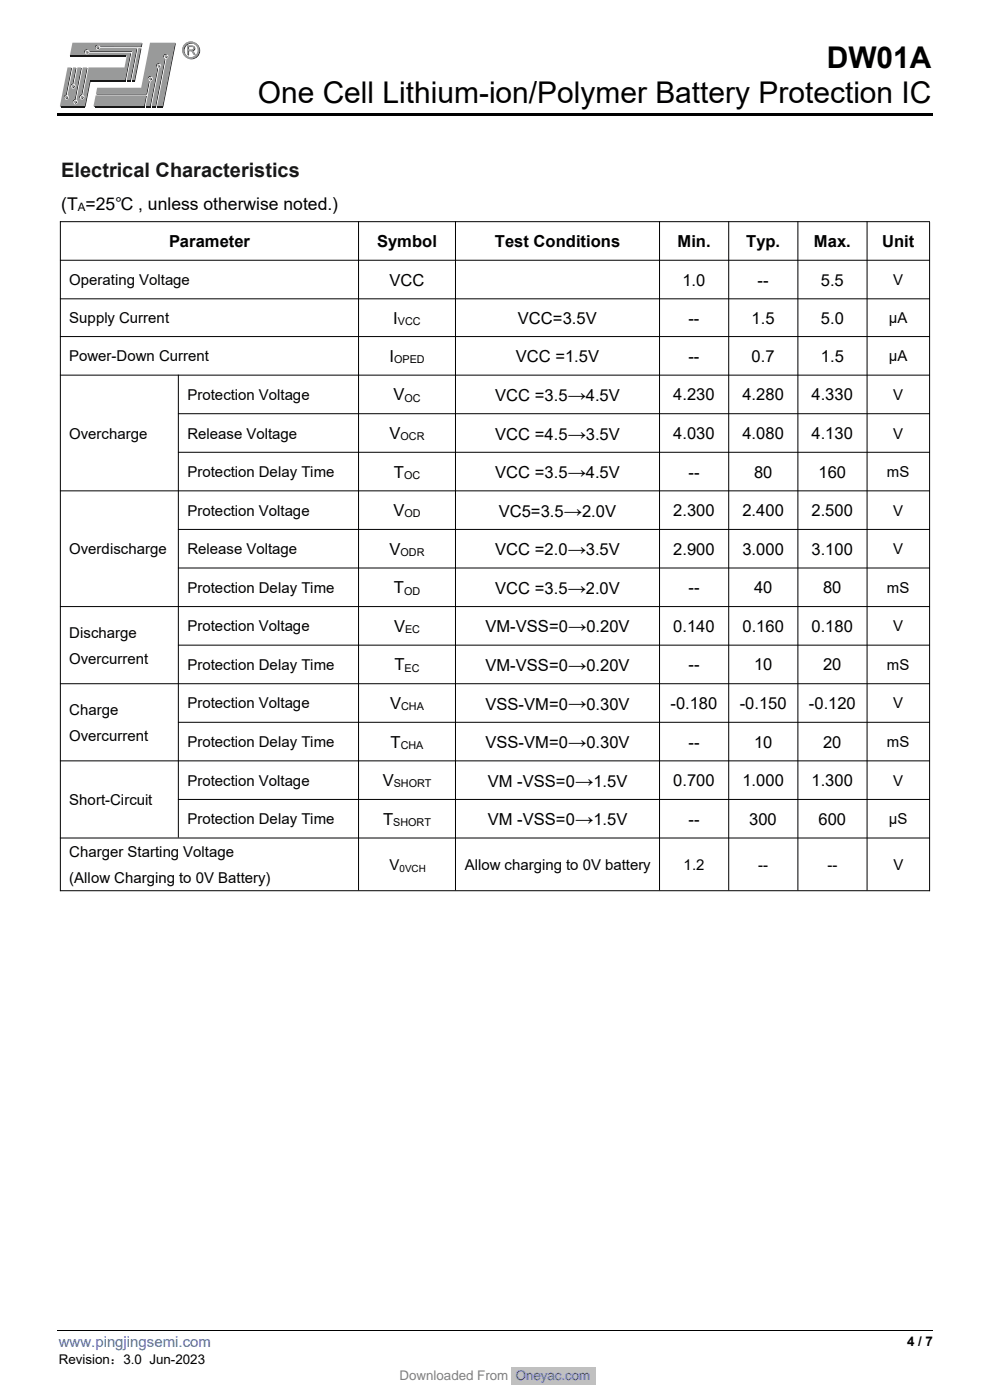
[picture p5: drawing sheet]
<svg xmlns="http://www.w3.org/2000/svg" width="210mm" height="297mm" viewBox="0 0 210 297" stroke-linecap="round" stroke-linejoin="round" font-family="sans-serif">
<path d="M12.2 282.2h185.7" fill="none" stroke="#000" stroke-width=".21"/>
<path d="M12.2 24h185.7v.5h-185.7z" fill-rule="evenodd" fill="#000"/>
<g fill="#181717">
<path d="M20.4 20.4h10.7l-.4 2.3h-10.7z" fill-rule="evenodd"/>
<path d="M29.5 10.3h.5l-1.4 6.9h-.5z" fill-rule="evenodd"/>
<path d="M20.7 18.8h9.4l1.8-9.6h5.4l-2.7 13.5h-1.2l1.6-7.7a5.5 5.5 0 0 1 .8-2.9 .53 .53 0 0 0-.8-.4 .53 .53 0 0 0 .1 .9l-2 10.1h-.8l1.2-6.2a4.2 4.2 0 0 1 .8-2.4 .53 .53 0 0 0-.8-.5 .53 .53 0 0 0 .1 1l-1.6 8.1h-1l1.1-5.4a.53 .53 0 0 0 .4-.7 .53 .53 0 0 0-.9-.2 .53 .53 0 0 0 .2 .9l-.6 2.8h-10.7z" fill-rule="evenodd"/>
<path d="M15.5 9.2h14.7l-.1 .8h-8.8a.53 .53 0 0 0-.8-.3 .53 .53 0 0 0 0 .9 .53 .53 0 0 0 .8-.3h7.8l-1.3 6.9h-.8l1.2-6.2h-9.2a.53 .53 0 0 0-.8-.3 .53 .53 0 0 0 0 .8 .53 .53 0 0 0 .8-.2h8.8l-1.1 5.9h-7.5l-1.1 5.5h-5.3l1.6-8.3h.9l-1.2 5.8a.53 .53 0 0 0-.4 .8 .53 .53 0 0 0 .9 .1 .53 .53 0 0 0-.1-.8l1.1-5.9h.6l-.3 1.5a4.1 4.1 0 0 1-.8 2.5 .53 .53 0 0 0 .8 .5 .53 .53 0 0 0 0-1l.7-3.5h.8l-1 4.8a3.9 3.9 0 0 1-.9 2.5 .53 .53 0 0 0 .8 .5 .53 .53 0 0 0 0-.9l1.4-6.9h.9l-1.2 5.8a.53 .53 0 0 0-.4 .7 .53 .53 0 0 0 .9 .2 .53 .53 0 0 0-.1-.8l1.1-5.9h7.6l.5-2.4h-12.1z" fill-rule="evenodd"/>
<circle cx="16.1" cy="21.7" r=".27"/>
<circle cx="14.2" cy="20.8" r=".27"/>
<circle cx="17.5" cy="20.7" r=".27"/>
<circle cx="15.6" cy="18.4" r=".27"/>
<circle cx="32" cy="16.8" r=".27"/>
<circle cx="33.8" cy="14.1" r=".27"/>
<circle cx="35.3" cy="12.1" r=".27"/>
<circle cx="18.5" cy="11.1" r=".27"/>
<circle cx="20.8" cy="10.2" r=".27"/>
</g>
<g fill="#fffefd">
<path d="M20.2 20.2h10.7l-.4 2.3h-10.8z" fill-rule="evenodd"/>
<path d="M29.3 10.1h.5l-1.4 6.9h-.5z" fill-rule="evenodd"/>
<path d="M20.5 18.6h9.4l1.8-9.6h5.4l-2.7 13.5h-1.2l1.6-7.7a5.5 5.5 0 0 1 .8-2.9 .53 .53 0 0 0-.8-.4 .53 .53 0 0 0 .1 .9l-2 10.1h-.8l1.2-6.2a4.1 4.1 0 0 1 .8-2.4 .53 .53 0 0 0-.8-.4 .53 .53 0 0 0 0 .9l-1.6 8.1h-.9l1.1-5.3a.53 .53 0 0 0 .4-.8 .53 .53 0 0 0-.9-.1 .53 .53 0 0 0 .1 .8l-.5 2.8h-10.7z" fill-rule="evenodd"/>
<path d="M15.3 9h14.7l-.1 .8h-8.8a.53 .53 0 0 0-.8-.3 .53 .53 0 0 0 0 .9 .53 .53 0 0 0 .8-.3h7.8l-1.3 6.9h-.8l1.2-6.2h-9.2a.53 .53 0 0 0-.8-.3 .53 .53 0 0 0 0 .9 .53 .53 0 0 0 .8-.3h8.8l-1.2 5.9-7.4 .1-1.1 5.4h-5.3l1.6-8.2h.9l-1.2 5.7a.53 .53 0 0 0-.4 .8 .53 .53 0 0 0 .8 .2 .53 .53 0 0 0-.1-.9l1.2-5.8h.6l-.3 1.4a4.1 4.1 0 0 1-.8 2.5 .53 .53 0 0 0 .8 .5 .53 .53 0 0 0 0-.9l.7-3.5h.7l-.9 4.8a3.9 3.9 0 0 1-.9 2.5 .53 .53 0 0 0 .8 .4 .53 .53 0 0 0 0-.9l1.4-6.8h.9l-1.2 5.7a.53 .53 0 0 0-.4 .8 .53 .53 0 0 0 .9 .1 .53 .53 0 0 0-.2-.8l1.2-5.8h7.6l.5-2.5h-12.1z" fill-rule="evenodd"/>
<circle cx="15.9" cy="21.6" r=".27"/>
<circle cx="14" cy="20.6" r=".27"/>
<circle cx="17.3" cy="20.5" r=".27"/>
<circle cx="15.4" cy="18.2" r=".27"/>
<circle cx="31.8" cy="16.6" r=".27"/>
<circle cx="33.6" cy="13.9" r=".27"/>
<circle cx="35.1" cy="11.9" r=".27"/>
<circle cx="18.3" cy="10.9" r=".27"/>
<circle cx="20.6" cy="10" r=".27"/>
</g>
<g fill="#999a9a">
<path d="M20.3 20.2h10.7l-.4 2.3h-10.8z" fill-rule="evenodd"/>
<path d="M29.3 10.2h.6l-1.4 6.9h-.5z" fill-rule="evenodd"/>
<path d="M20.6 18.6h9.4l1.8-9.5h5.4l-2.7 13.4h-1.2l1.5-7.7a5.6 5.6 0 0 1 .9-2.8 .53 .53 0 0 0-.8-.5 .53 .53 0 0 0 .1 1l-2 10h-.8l1.2-6.1a4.1 4.1 0 0 1 .8-2.5 .53 .53 0 0 0-.8-.4 .53 .53 0 0 0 0 .9l-1.6 8.1h-.9l1.1-5.3a.53 .53 0 0 0 .3-.8 .53 .53 0 0 0-.8-.1 .53 .53 0 0 0 .1 .8l-.5 2.8h-10.7z" fill-rule="evenodd"/>
<path d="M15.4 9.1h14.7l-.2 .8h-8.7a.53 .53 0 0 0-.8-.3 .53 .53 0 0 0 0 .8 .53 .53 0 0 0 .8-.2h7.8l-1.3 6.9h-.8l1.2-6.2h-9.2a.53 .53 0 0 0-.8-.4 .53 .53 0 0 0 0 .9 .53 .53 0 0 0 .8-.2h8.8l-1.2 5.9h-7.4l-1.1 5.4h-5.3l1.6-8.2h.9l-1.2 5.8a.53 .53 0 0 0-.4 .7 .53 .53 0 0 0 .8 .2 .53 .53 0 0 0-.1-.8l1.2-5.9h.6l-.3 1.5a4.1 4.1 0 0 1-.8 2.5 .53 .53 0 0 0 .8 .4 .53 .53 0 0 0-.1-.9l.7-3.5h.8l-.9 4.8a3.9 3.9 0 0 1-.9 2.5 .53 .53 0 0 0 .8 .5 .53 .53 0 0 0 0-1l1.4-6.8h.9l-1.2 5.8a.53 .53 0 0 0-.4 .7 .53 .53 0 0 0 .8 .2 .53 .53 0 0 0-.1-.9l1.2-5.8h7.6l.5-2.4h-12.1z" fill-rule="evenodd"/>
<circle cx="16" cy="21.6" r=".27"/>
<circle cx="14.1" cy="20.6" r=".27"/>
<circle cx="17.4" cy="20.6" r=".27"/>
<circle cx="15.5" cy="18.3" r=".27"/>
<circle cx="31.9" cy="16.7" r=".27"/>
<circle cx="33.7" cy="13.9" r=".27"/>
<circle cx="35.2" cy="12" r=".27"/>
<circle cx="18.4" cy="11" r=".27"/>
<circle cx="20.7" cy="10" r=".27"/>
</g>
<path d="M14.9 12h11.9M13 22.6h5.1M20.2 22.6h10.6" fill="none" stroke="#181717" stroke-width=".24"/>
<g fill="#181717">
<path d="M31 22.5h1v.3h-1z" fill-rule="evenodd"/>
<path d="M32.3 22.5h.8v.3h-.8z" fill-rule="evenodd"/>
<path d="M33.5 22.5h1.1v.3h-1.1z" fill-rule="evenodd"/>
</g>
<path d="M19.2 17.2h7.4" fill="none" stroke="#181717" stroke-width=".24"/>
<g fill="#181717">
<path d="M27 17.1h.8v.2h-.8z" fill-rule="evenodd"/>
<path d="M28.1 17.1h.5v.2h-.5z" fill-rule="evenodd"/>
</g>
<path d="M38.8 10.7a1.85 1.85 0 0 1 3.7 0 1.85 1.85 0 0 1-3.7 0zM39.8 9.8h.9a.55 .55 0 0 1 .7 .4 .55 .55 0 0 1-.5 .6l.7 .9h-.3l-.6-.7-.3-.1h-.3v.8h-.3zM40.1 10v.6h.6a.35 .35 0 0 0 .5-.2 .35 .35 0 0 0-.5-.4zM39.1 10.7a1.5 1.5 0 0 1 3 0 1.5 1.5 0 0 1-3 0z" fill-rule="evenodd" fill="#231815"/>
<path d="M38.5 10.6a1.85 1.85 0 0 1 3.7 0 1.85 1.85 0 0 1-3.7 0zM39.6 9.6h.9a.55 .55 0 0 1 .7 .5 .55 .55 0 0 1-.6 .6l.7 .9h-.3l-.5-.8-.3-.1h-.3v.9h-.3zM39.9 9.8v.7h.5a.35 .35 0 0 0 .5-.3 .35 .35 0 0 0-.4-.4zM38.9 10.6a1.5 1.5 0 0 1 3 0 1.5 1.5 0 0 1-3 0z" fill-rule="evenodd" fill="#fff"/>
<g fill="#999a9a">
<path d="M38.6 10.6a1.85 1.85 0 0 1 3.7 0 1.85 1.85 0 0 1-3.7 0zM39.7 9.6h.9a.55 .55 0 0 1 .7 .5 .55 .55 0 0 1-.6 .6l.7 .9h-.3l-.5-.7-.4-.1h-.3v.8h-.2zM39.9 9.9v.6h.6a.35 .35 0 0 0 .5-.3 .35 .35 0 0 0-.4-.3zM39 10.6a1.5 1.5 0 0 1 3 0 1.5 1.5 0 0 1-3 0z" fill-rule="evenodd"/>
<path d="M39.6 12.5l2.7-1z" fill-rule="evenodd"/>
<path d="M39.6 12.5l2.7-1z" fill-rule="evenodd"/>
<path d="M39.6 12.5l2.7-1.1z" fill-rule="evenodd"/>
<path d="M39.6 12.5l2.7-1.1z" fill-rule="evenodd"/>
<path d="M39.6 12.5l2.7-1.1z" fill-rule="evenodd"/>
<path d="M39.5 12.5l2.8-1.2z" fill-rule="evenodd"/>
<path d="M39.5 12.5l2.8-1.2z" fill-rule="evenodd"/>
<path d="M39.5 12.5l2.8-1.2z" fill-rule="evenodd"/>
<path d="M39.5 12.5l2.8-1.3z" fill-rule="evenodd"/>
<path d="M39.5 12.5l2.8-1.3z" fill-rule="evenodd"/>
<path d="M39.5 12.5l2.8-1.3z" fill-rule="evenodd"/>
<path d="M39.4 12.5l2.9-1.4z" fill-rule="evenodd"/>
<path d="M39.4 12.5l2.9-1.4z" fill-rule="evenodd"/>
<path d="M39.4 12.5l2.9-1.4z" fill-rule="evenodd"/>
<path d="M39.4 12.5l2.9-1.5z" fill-rule="evenodd"/>
<path d="M39.4 12.5l2.9-1.5z" fill-rule="evenodd"/>
<path d="M39.4 12.5l2.9-1.5z" fill-rule="evenodd"/>
<path d="M39.3 12.5l3-1.5z" fill-rule="evenodd"/>
<path d="M39.3 12.5l3-1.6z" fill-rule="evenodd"/>
<path d="M39.3 12.5l3-1.6z" fill-rule="evenodd"/>
<path d="M39.3 12.5l3-1.6z" fill-rule="evenodd"/>
<path d="M39.3 12.5l3-1.7z" fill-rule="evenodd"/>
<path d="M39.2 12.5l3.1-1.7z" fill-rule="evenodd"/>
<path d="M39.2 12.5l3.1-1.7z" fill-rule="evenodd"/>
<path d="M39.2 12.5l3.1-1.8z" fill-rule="evenodd"/>
<path d="M39.2 12.5l3.1-1.8z" fill-rule="evenodd"/>
<path d="M39.2 12.5l3.1-1.8z" fill-rule="evenodd"/>
<path d="M39.2 12.5l3.1-1.9z" fill-rule="evenodd"/>
<path d="M39.1 12.5l3.2-1.9z" fill-rule="evenodd"/>
<path d="M39.1 12.5l3.2-1.9z" fill-rule="evenodd"/>
<path d="M39.1 12.5l3.2-2z" fill-rule="evenodd"/>
<path d="M39.1 12.5l3.2-2z" fill-rule="evenodd"/>
<path d="M39.1 12.5l3.2-2z" fill-rule="evenodd"/>
<path d="M39.1 12.4l3.2-2z" fill-rule="evenodd"/>
<path d="M39 12.4l3.3-2z" fill-rule="evenodd"/>
<path d="M39 12.4l3.3-2z" fill-rule="evenodd"/>
<path d="M39 12.4l3.3-2z" fill-rule="evenodd"/>
<path d="M39 12.3l3.3-2z" fill-rule="evenodd"/>
<path d="M39 12.3l3.3-2z" fill-rule="evenodd"/>
<path d="M39 12.3l3.3-2z" fill-rule="evenodd"/>
<path d="M38.9 12.2l3.4-2z" fill-rule="evenodd"/>
<path d="M38.9 12.2l3.4-2z" fill-rule="evenodd"/>
<path d="M38.9 12.2l3.4-2z" fill-rule="evenodd"/>
<path d="M38.9 12.1l3.4-2z" fill-rule="evenodd"/>
<path d="M38.9 12.1l3.4-2z" fill-rule="evenodd"/>
<path d="M38.9 12.1l3.4-2z" fill-rule="evenodd"/>
<path d="M38.8 12l3.5-2z" fill-rule="evenodd"/>
<path d="M38.8 12l3.5-2z" fill-rule="evenodd"/>
<path d="M38.8 12l3.5-2z" fill-rule="evenodd"/>
<path d="M38.8 11.9l3.5-2z" fill-rule="evenodd"/>
<path d="M38.8 11.9l3.5-2z" fill-rule="evenodd"/>
<path d="M38.7 11.9l3.6-2z" fill-rule="evenodd"/>
<path d="M38.7 11.8l3.6-2z" fill-rule="evenodd"/>
<path d="M38.7 11.8l3.6-2z" fill-rule="evenodd"/>
<path d="M38.7 11.8l3.6-2z" fill-rule="evenodd"/>
<path d="M38.7 11.8l3.6-2z" fill-rule="evenodd"/>
<path d="M38.7 11.7l3.6-2z" fill-rule="evenodd"/>
<path d="M38.6 11.7l3.7-2z" fill-rule="evenodd"/>
<path d="M38.6 11.7l3.7-2z" fill-rule="evenodd"/>
<path d="M38.6 11.6l3.7-1.9z" fill-rule="evenodd"/>
<path d="M38.6 11.6l3.7-2z" fill-rule="evenodd"/>
<path d="M38.6 11.6l3.7-2z" fill-rule="evenodd"/>
<path d="M38.6 11.5l3.7-1.9z" fill-rule="evenodd"/>
<path d="M38.6 11.5l3.7-2z" fill-rule="evenodd"/>
<path d="M38.6 11.5l3.6-2z" fill-rule="evenodd"/>
<path d="M38.6 11.4l3.6-2z" fill-rule="evenodd"/>
<path d="M38.6 11.4l3.6-2z" fill-rule="evenodd"/>
<path d="M38.6 11.4l3.6-2z" fill-rule="evenodd"/>
<path d="M38.6 11.3l3.5-2z" fill-rule="evenodd"/>
<path d="M38.6 11.3l3.5-2z" fill-rule="evenodd"/>
<path d="M38.6 11.3l3.5-2z" fill-rule="evenodd"/>
<path d="M38.6 11.2l3.5-2z" fill-rule="evenodd"/>
<path d="M38.6 11.2l3.5-2z" fill-rule="evenodd"/>
<path d="M38.6 11.2l3.5-2z" fill-rule="evenodd"/>
<path d="M38.6 11.2l3.4-2.1z" fill-rule="evenodd"/>
<path d="M38.6 11.1l3.4-2z" fill-rule="evenodd"/>
<path d="M38.6 11.1l3.4-2z" fill-rule="evenodd"/>
<path d="M38.6 11.1l3.4-2z" fill-rule="evenodd"/>
<path d="M38.6 11l3.4-2z" fill-rule="evenodd"/>
<path d="M38.6 11l3.4-2z" fill-rule="evenodd"/>
<path d="M38.6 11l3.3-2z" fill-rule="evenodd"/>
<path d="M38.6 10.9l3.3-2z" fill-rule="evenodd"/>
<path d="M38.6 10.9l3.3-2z" fill-rule="evenodd"/>
<path d="M38.6 10.9l3.3-2z" fill-rule="evenodd"/>
<path d="M38.6 10.8l3.3-2z" fill-rule="evenodd"/>
<path d="M38.6 10.8l3.3-2z" fill-rule="evenodd"/>
<path d="M38.6 10.8l3.2-2z" fill-rule="evenodd"/>
<path d="M38.6 10.7l3.2-1.9z" fill-rule="evenodd"/>
<path d="M38.6 10.7l3.2-1.9z" fill-rule="evenodd"/>
<path d="M38.6 10.7l3.2-2z" fill-rule="evenodd"/>
<path d="M38.6 10.6l3.2-1.9z" fill-rule="evenodd"/>
<path d="M38.6 10.6l3.2-1.9z" fill-rule="evenodd"/>
<path d="M38.6 10.6l3.2-1.9z" fill-rule="evenodd"/>
<path d="M38.6 10.6l3.1-1.9z" fill-rule="evenodd"/>
<path d="M38.6 10.5l3.1-1.8z" fill-rule="evenodd"/>
<path d="M38.6 10.5l3.1-1.8z" fill-rule="evenodd"/>
<path d="M38.6 10.5l3.1-1.8z" fill-rule="evenodd"/>
<path d="M38.6 10.4l3.1-1.7z" fill-rule="evenodd"/>
<path d="M38.6 10.4l3.1-1.7z" fill-rule="evenodd"/>
<path d="M38.6 10.4l3-1.7z" fill-rule="evenodd"/>
<path d="M38.6 10.3l3-1.6z" fill-rule="evenodd"/>
<path d="M38.6 10.3l3-1.6z" fill-rule="evenodd"/>
<path d="M38.6 10.3l3-1.6z" fill-rule="evenodd"/>
<path d="M38.6 10.2l3-1.5z" fill-rule="evenodd"/>
<path d="M38.6 10.2l3-1.5z" fill-rule="evenodd"/>
<path d="M38.6 10.2l2.9-1.5z" fill-rule="evenodd"/>
<path d="M38.6 10.1l2.9-1.4z" fill-rule="evenodd"/>
<path d="M38.6 10.1l2.9-1.4z" fill-rule="evenodd"/>
<path d="M38.6 10.1l2.9-1.4z" fill-rule="evenodd"/>
<path d="M38.6 10l2.9-1.3z" fill-rule="evenodd"/>
<path d="M38.6 10l2.9-1.3z" fill-rule="evenodd"/>
<path d="M38.6 10l2.8-1.3z" fill-rule="evenodd"/>
<path d="M38.6 9.9l2.8-1.2z" fill-rule="evenodd"/>
<path d="M38.6 9.9l2.8-1.2z" fill-rule="evenodd"/>
<path d="M38.6 9.9l2.8-1.2z" fill-rule="evenodd"/>
<path d="M38.6 9.9l2.8-1.2z" fill-rule="evenodd"/>
<path d="M38.6 9.8l2.7-1.1z" fill-rule="evenodd"/>
<path d="M38.6 9.8l2.7-1.1z" fill-rule="evenodd"/>
<path d="M38.6 9.8l2.7-1.1z" fill-rule="evenodd"/>
</g>
<g fill="none" stroke="#000" stroke-width=".21">
<path d="M12.7 47h184.6M12.7 55.2h184.6M12.8 47v142.1M76.1 47v141.9M96.6 47v141.9M139.9 47v141.9M154.6 47v141.9M169.3 47v141.9M183.9 47v141.9M197.2 47.1v142M12.7 63.4h184.6M12.7 71.4h184.6"/>
<path d="M12.7 79.6h184.6M37.8 79.5v98.2M37.8 87.8h159.5M37.8 96h159.5M12.7 104.2h184.6M37.8 112.3h159.5M12.7 128.7h184.6M37.8 120.5h159.5M37.8 136.9h159.5M12.7 145.1h184.6M37.8 153.3h159.5M12.7 161.4h184.6"/>
<path d="M12.7 177.8h184.6M37.8 169.6h159.5M12.7 189h184.6"/>
</g>
<path d="M82.7 288.6h47.5v6.3h-47.5z" fill="#fff"/>
<path d="M108.3 290.1h18v3.8h-18z" fill="#c0c0c0"/>
<g font-size="6.3">
<text x="175.4" y="14.5">DW01A</text>
<text x="54.7" y="21.8">One Cell Lithium-ion/Polymer Battery Protection IC</text>
</g>
<text font-size="4.2" fill="#181717" x="13" y="37.6">Electrical Characteristics</text>
<text font-size="3.7" x="13" y="44.5">(T =25℃ , unless otherwise noted.)</text>
<g font-size="3.5">
<text x="35.9" y="52.4">Parameter</text>
<text x="80" y="52.4">Symbol</text>
<text x="105" y="52.4">Test Conditions</text>
<text x="143.7" y="52.4">Min.</text>
<text x="158.3" y="52.4">Typ.</text>
<text x="172.7" y="52.4">Max.</text>
<text x="187.1" y="52.4">Unit</text>
<text x="82.6" y="60.6">VCC</text>
<text x="144.8" y="60.6">1.0</text>
<text x="160.7" y="60.6">--</text>
<text x="174.1" y="60.6">5.5</text>
<text x="83.4" y="68.7">I</text>
<text x="109.9" y="68.7">VCC=3.5V</text>
<text x="146.1" y="68.7">--</text>
<text x="159.5" y="68.7">1.5</text>
<text x="174.1" y="68.7">5.0</text>
<text x="82.6" y="76.8">I</text>
<text x="109.4" y="76.8">VCC =1.5V</text>
<text x="146.1" y="76.8">--</text>
<text x="159.5" y="76.8">0.7</text>
<text x="174.1" y="76.8">1.5</text>
<text x="83.5" y="85">V</text>
<text x="105" y="85.1">VCC =3.5→4.5V</text>
<text x="142.8" y="85">4.230</text>
<text x="157.5" y="85">4.280</text>
<text x="172.2" y="85">4.330</text>
<text x="82.6" y="93.1">V</text>
<text x="105" y="93.3">VCC =4.5→3.5V</text>
<text x="142.8" y="93.1">4.030</text>
<text x="157.5" y="93.1">4.080</text>
<text x="172.2" y="93.1">4.130</text>
<text x="83.6" y="101.3">T</text>
<text x="105" y="101.5">VCC =3.5→4.5V</text>
<text x="146.1" y="101.3">--</text>
<text x="160" y="101.3">80</text>
<text x="173.6" y="101.3">160</text>
<text x="83.5" y="109.5">V</text>
<text x="105.8" y="109.6">VC5=3.5→2.0V</text>
<text x="142.8" y="109.5">2.300</text>
<text x="157.5" y="109.5">2.400</text>
<text x="172.2" y="109.5">2.500</text>
<text x="82.6" y="117.7">V</text>
<text x="105" y="117.8">VCC =2.0→3.5V</text>
<text x="142.8" y="117.7">2.900</text>
<text x="157.5" y="117.7">3.000</text>
<text x="172.2" y="117.7">3.100</text>
<text x="83.6" y="125.9">T</text>
<text x="146.1" y="125.9">--</text>
<text x="160" y="125.9">40</text>
<text x="174.6" y="125.9">80</text>
<text x="105" y="126">VCC =3.5→2.0V</text>
<text x="83.6" y="134.1">V</text>
<text x="103" y="134.2">VM-VSS=0→0.20V</text>
<text x="142.8" y="134.1">0.140</text>
<text x="157.5" y="134.1">0.160</text>
<text x="172.2" y="134.1">0.180</text>
<text x="83.7" y="142.2">T</text>
<text x="103" y="142.4">VM-VSS=0→0.20V</text>
<text x="146.1" y="142.2">--</text>
<text x="160" y="142.2">10</text>
<text x="174.6" y="142.2">20</text>
<text x="82.8" y="150.5">V</text>
<text x="103" y="150.6">VSS-VM=0→0.30V</text>
<text x="142.2" y="150.5">-0.180</text>
<text x="156.9" y="150.5">-0.150</text>
<text x="171.6" y="150.5">-0.120</text>
<text x="82.8" y="158.6">T</text>
<text x="103" y="158.7">VSS-VM=0→0.30V</text>
<text x="146.1" y="158.6">--</text>
<text x="160" y="158.6">10</text>
<text x="174.6" y="158.6">20</text>
<text x="81.2" y="166.8">V</text>
<text x="103.5" y="166.9">VM -VSS=0→1.5V</text>
<text x="142.8" y="166.8">0.700</text>
<text x="157.5" y="166.8">1.000</text>
<text x="172.2" y="166.8">1.300</text>
<text x="81.3" y="175">T</text>
<text x="103.5" y="175.1">VM -VSS=0→1.5V</text>
<text x="146.1" y="175">--</text>
<text x="158.9" y="175">300</text>
<text x="173.6" y="175">600</text>
</g>
<g font-size="3.2">
<text x="14.7" y="60.5">Operating Voltage</text>
<text x="189.5" y="60.5">V</text>
<text x="14.7" y="68.6">Supply Current</text>
<text x="188.6" y="68.6">µA</text>
<text x="14.7" y="76.7">Power-Down Current</text>
<text x="188.6" y="76.7">µA</text>
<text x="39.8" y="84.8">Protection Voltage</text>
<text x="189.5" y="84.8">V</text>
<text x="14.7" y="93.1">Overcharge</text>
<text x="39.8" y="93.1">Release Voltage</text>
<text x="189.5" y="93.1">V</text>
<text x="39.8" y="101.2">Protection Delay Time</text>
<text x="188.2" y="101.2">mS</text>
<text x="39.8" y="109.4">Protection Voltage</text>
<text x="189.5" y="109.4">V</text>
<text x="14.7" y="117.6">Overdischarge</text>
<text x="39.8" y="117.6">Release Voltage</text>
<text x="189.5" y="117.6">V</text>
<text x="39.8" y="125.8">Protection Delay Time</text>
<text x="188.2" y="125.8">mS</text>
<text x="14.7" y="135.3">Discharge</text>
<text x="39.8" y="133.9">Protection Voltage</text>
<text x="189.5" y="133.9">V</text>
<text x="14.7" y="140.8">Overcurrent</text>
<text x="39.8" y="142.2">Protection Delay Time</text>
<text x="188.2" y="142.2">mS</text>
<text x="14.7" y="151.7">Charge</text>
<text x="39.8" y="150.3">Protection Voltage</text>
<text x="189.5" y="150.3">V</text>
<text x="14.7" y="157.2">Overcurrent</text>
<text x="39.8" y="158.5">Protection Delay Time</text>
<text x="188.2" y="158.5">mS</text>
<text x="39.8" y="166.7">Protection Voltage</text>
<text x="189.5" y="166.7">V</text>
<text x="14.7" y="170.8">Short-Circuit</text>
<text x="39.8" y="174.9">Protection Delay Time</text>
<text x="188.6" y="174.9">µS</text>
<text x="14.7" y="181.8">Charger Starting Voltage</text>
<text x="82.6" y="184.6">V</text>
<text x="98.6" y="184.6">Allow charging to 0V battery</text>
<text x="145" y="184.6">1.2</text>
<text x="160.9" y="184.6">--</text>
<text x="175.5" y="184.6">--</text>
<text x="189.5" y="184.6">V</text>
<text x="14.7" y="187.3">(Allow Charging to 0V Battery)</text>
</g>
<text font-size="3.2" fill="#2e75b6" x="12.5" y="285.8">www.pingjingsemi.com</text>
<g font-size="2.8">
<text x="192.4" y="285.6">4 / 7</text>
<text x="12.5" y="289.4">Revision：3.0 Jun-2023</text>
</g>
<text font-size="2.8" fill="#808080" x="84.8" y="292.8">Downloaded From</text>
<text font-size="2.8" fill="#00f" x="109.4" y="292.8">Oneyac.com</text>
<text font-size="2.5" x="16.5" y="44.8">A</text>
<g font-size="2.3">
<text x="84.4" y="69">VCC</text>
<text x="83.6" y="77.1">OPED</text>
<text x="85.8" y="85.2">OC</text>
<text x="85" y="93.4">OCR</text>
<text x="85.7" y="101.6">OC</text>
<text x="85.8" y="109.8">OD</text>
<text x="85" y="118">ODR</text>
<text x="85.7" y="126.2">OD</text>
<text x="85.9" y="134.3">EC</text>
<text x="85.8" y="142.5">EC</text>
<text x="85.1" y="150.7">CHA</text>
<text x="85" y="158.9">CHA</text>
<text x="83.5" y="167.1">SHORT</text>
<text x="83.4" y="175.3">SHORT</text>
</g>
<text font-size="2.1" x="84.8" y="185.1">0VCH</text>
</svg>
